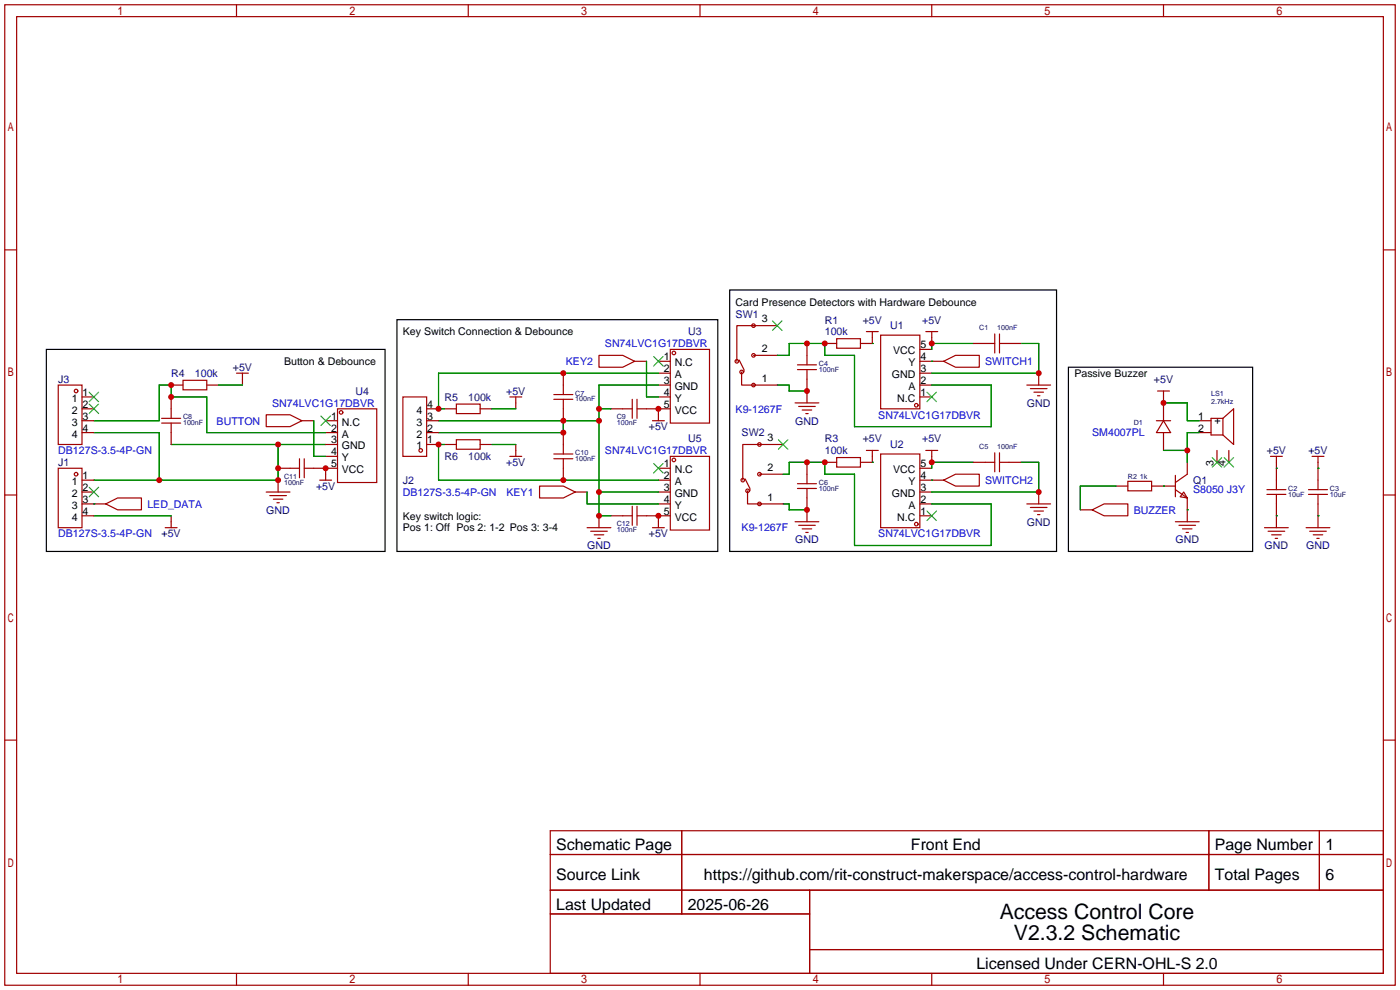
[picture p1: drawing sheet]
<svg xmlns="http://www.w3.org/2000/svg" width="299mm" height="212mm" viewBox="0 0 299 212" stroke-linecap="round" stroke-linejoin="round" font-family="sans-serif">
<g fill="none" stroke="#a10000" stroke-width=".25">
<path d="M1 1h297.2v209.6h-297.2zM3.6 3.6h292.1v204.4h-292.1zM50.5 1v2.6M100.1 1v2.6M149.6 1v2.6M199.1 1v2.6M248.7 1v2.6M1 53.4h2.6M295.7 53.4h2.5M50.5 79.8h2.6M51.8 79.8v2.5M120.4 79.8v4.5"/>
<path d="M128 75.9h5.1l2.5 1.3-2.5 1.3h-5.1zM135.6 77.2h2.6M140.7 77.2h2.6M140.7 79.8h2.6M143.3 74.7h8.3v15.7h-8.3zM158 77l1 2v.5M158.5 79.5v2.8h7.6M161 75.9h5.1M161 69.6h5.1M161.3 69.6h-3.8v7.6M170.4 79h4.1M170.4 78h4.1"/>
<path d="M172.5 73.4v4.6M172.5 79v7.1M176.3 73.4h2.5M178.8 72.4h5.1v2h-5.1zM185.2 70.9h2.5M186.4 70.9v2.5h-2.5M188.2 71.6h8.4v15.8h-8.4zM196.6 77.2h5.1M196.6 79.8h2.5M196.6 74.7h2.5M197.9 70.9h2.5M199.1 70.9v2.5"/>
<path d="M201.7 77.2l2.5-1.3h5.1v2.6h-5.1zM208 73.4h4.6M212.6 71.4v4M213.6 71.4v4M213.6 73.4h4.6M222 79.8v2.5M12.4 82.3h5.1v12.7h-5.1zM17.5 89.9h2.6M17.5 92.5h2.6M17.5 84.8h2.6M17.5 87.4h2.6M34.5 90.4h4.1"/>
<path d="M34.5 89.4h4.1M36.6 82.3h2.5M36.6 84.8v4.6M36.6 90.4v4.6M39.1 81.3h5.1v2h-5.1zM44.2 82.3h2.5M56.9 88.6h5.1l2.5 1.3-2.5 1.3h-5.1zM64 98v4.1M64.5 89.9h2.6M65 98v4.1M69.6 89.9h2.5M69.6 92.5h2.5"/>
<path d="M69.6 95h2.5M69.6 97.5h2.5M72.1 87.4h8.4v15.7h-8.4zM86.1 84.8h5.1v12.7h-5.1zM91.2 89.9h2.5M91.2 92.5h2.5M91.2 95h2.5M91.2 87.4h2.5M95 95h2.5M95 87.4h2.5M97.5 94h5.1v2h-5.1zM97.5 86.4h5.1v2h-5.1z"/>
<path d="M102.6 95h2.6M102.6 87.4h2.6M109 97.5h2.5M109 84.8h2.5M110.2 84.8v2.6M110.2 95v2.5M118.4 98h4M118.4 97h4M118.4 85.3h4M118.4 84.3h4M120.4 85.3v4.6M120.4 92.5v4.5"/>
<path d="M120.4 98v4.6M130.6 87.4h4.5M135.1 85.3v4.1M136.1 87.4h7.2M136.1 85.3v4.1M139.4 89.9h2.6M140.7 82.3h2.6M140.7 84.8h2.6M140.7 87.4v2.5M143.3 97.5h8.3v15.8h-8.3zM162.3 95h5.1M162.6 95h-3.9v7.6"/>
<path d="M169.9 86.1h5.1M170.7 86.9h3.5M171.4 87.6h2.1M172.2 88.4h.5M172.5 98.8v4.6M176.3 98.8h2.5M178.8 97.8h5.1v2h-5.1zM185.2 96.3h2.5M186.4 96.3v2.5h-2.5M188.2 97h8.4v15.8h-8.4zM196.6 82.3h2.5M196.6 84.8h2.5"/>
<path d="M197.9 96.3h2.5M199.1 96.3v2.5M208 98.8h4.6M212.6 96.8v4M213.6 98.8h4.6M213.6 96.8v4M219.5 82.3h5M220.2 83.1h3.6M221 83.8h2M221.7 84.6h.5M247.1 89.9h3.1M247.4 83.6h2.5"/>
<path d="M248.7 89.9l1.5 2.6h-3.1zM248.7 83.6v6.3M248.7 92.5v3.8M253.7 98.8v2.5l-2.5 1.8M256.3 89.9h2.5M256.3 92.5h2.5M260.1 96.3v2.5M261.4 89.4h-2.6v3.6h2.6M261.4 89.4l2.3-2v7.6l-2.3-2M261.4 89.4v3.6M262.6 96.3v2.5M271.5 97.5h2.6"/>
<path d="M272.8 97.5v7.1M280.4 97.5h2.6M281.7 97.5v7.1M1 105.8h2.6M12.4 100.1h5.1v12.7h-5.1zM17.5 105.2h2.6M17.5 102.6h2.6M17.5 107.7h5.1M17.5 110.2h2.6M22.6 107.7l2.5-1.3h5.1v2.6h-5.1zM35.3 112.8h2.5M36.6 110.2v2.6"/>
<path d="M56.9 105.2h5.1M57.7 105.9h3.5M58.4 106.7h2.1M59.2 107.4h.5M59.4 102.6v2.6M59.4 100.1h4.6M65 100.1h7.1M68.3 102.6h2.6M69.6 100.1v2.5M115.3 103.9h5.1l2.5 1.3-2.5 1.2h-5.1zM122.9 105.2h2.6M125.5 112.8h5.1"/>
<path d="M126.2 113.5h3.6M127 114.3h2M127.8 115.1h.5M128 110.2v2.6M130.6 110.2h4.5M135.1 108.2v4.1M136.1 108.2v4.1M136.1 110.2h7.2M139.4 112.8h2.6M140.7 105.2h2.6M140.7 100.1h2.6M140.7 102.6h2.6"/>
<path d="M140.7 110.2v2.6M140.7 107.7h2.6M159.3 102.4l1 2v.5M159.8 104.9v2.8h7.6M162.3 101.3h5.1M169.9 111.5h5.1M170.4 104.4h4.1M170.4 103.4h4.1M170.7 112.3h3.5M171.4 113h2.1M172.2 113.8h.5M172.5 104.4v7.1"/>
<path d="M196.6 105.2h2.5M196.6 100.1h2.5M196.6 102.6h5.1M196.6 107.7h2.5M196.6 110.2h2.5M201.7 102.6l2.5-1.3h5.1v2.6h-5.1zM219.5 107.7h5M220.2 108.5h3.6M221 109.2h2M221.7 110h.5M222 105.2v2.5M230.9 109h2.5"/>
<path d="M233.4 109l2.6-1.3h5v2.5h-5zM238.5 103.9h2.5M241 102.9h5.1v2h-5.1zM246.1 103.9h5.1M251.2 111.5h5.1M251.2 104.6l2.5 1.8M251.2 101.6v4.6M252 112.3h3.5M252.7 113h2.1M253 105.2l.7 1.2-1.5-.2zM253.5 113.8h.5M253.7 106.4v5.1"/>
<path d="M270.3 112.8h5M270.8 105.7h4M270.8 104.6h4M271 113.5h3.6M271.8 114.3h2M272.5 115.1h.5M272.8 105.7v7.1M279.1 112.8h5.1M279.7 105.7h4M279.7 104.6h4M279.9 113.5h3.6M280.7 114.3h2"/>
<path d="M281.4 115.1h.5M281.7 105.7v7.1M295.7 105.8h2.5M1 158.2h2.6M295.7 158.2h2.5M117.6 177.5h178.1v30.5h-178.1zM145.7 177.5v17.8M258.4 177.5v12.7M282 177.5v12.7M117.6 182.6h178.1M117.6 190.2h178.1M117.6 195.3h55.4"/>
<path d="M173 190.2v17.8M50.5 208v2.6M100.1 208v2.6M149.6 208v2.6M173 202.9h122.7M199.1 208v2.6M248.7 208v2.6"/>
<circle cx="144" cy="75.4" r=".38"/>
<circle cx="157.5" cy="77.2" r=".38"/>
<circle cx="158.5" cy="79.5" r=".38"/>
<circle cx="161" cy="69.6" r=".38"/>
<circle cx="161" cy="75.9" r=".38"/>
<circle cx="16.3" cy="83.6" r=".38"/>
<circle cx="72.9" cy="88.1" r=".38"/>
<circle cx="89.9" cy="96.3" r=".38"/>
<circle cx="144" cy="98.3" r=".38"/>
<circle cx="161" cy="82.3" r=".38"/>
<circle cx="162.3" cy="95" r=".38"/>
<circle cx="195.8" cy="86.6" r=".38"/>
<circle cx="16.3" cy="101.3" r=".38"/>
<circle cx="158.7" cy="102.6" r=".38"/>
<circle cx="159.8" cy="104.9" r=".38"/>
<circle cx="162.3" cy="101.3" r=".38"/>
<circle cx="162.3" cy="107.7" r=".38"/>
<circle cx="195.8" cy="112" r=".38"/>
</g>
<g fill="none" stroke="#008700" stroke-width=".25">
<path d="M138.2 77.2v7.6h2.5M140.7 79.8h-47v7.6h1.3M166.1 75.9h2.6v-2.5h7.6v2.5h6.3v15.3h29.2v-8.9h-12.7M186.4 73.4h.1M199.1 77.2h.1M208 73.4h-8.9v1.3M218.2 73.4h3.8v6.4h-22.9M20.1 92.5h13.9v10.1M20.1 89.9h13.9v-7.6h2.6v2.5h7.6v7.7h25.4M36.6 95h33M46.7 82.3h5.1M59.4 95v7.6h-39.3"/>
<path d="M67.1 89.9v7.6h2.5M93.7 89.9h34.3M95 95h-1.3v7.6h47M105.2 95h5M105.2 87.4h5M120.4 89.9v2.6h-26.7M128 87.4h2.6M140.7 87.4h.1M140.7 82.3h-12.7v27.9h2.6M166.1 82.3h2.6v1.3h3.8M186.4 98.8h.1M208 98.8h-8.9v1.3"/>
<path d="M218.2 98.8h3.8v6.4h-22.9M248.7 86.1h5v3.8h2.6M248.7 96.3h5M256.3 92.5h-2.6v6.3M20.1 107.7h.1M20.1 110.2h16.5M69.6 100.1h.1M125.5 105.2v2.5h15.2M128 105.2h12.7M140.7 110.2h.1M167.4 107.7h1.3v1.3h3.8M167.4 101.3h1.3v-2.5h7.6v2.5h6.3v15.3h29.2v-8.9h-12.7"/>
<path d="M199.1 102.6h.1M238.5 103.9h-7.6v5.1M248.7 103.9h.1M253.7 109h.1M272.8 100.1h.1M272.8 110.2h.1M281.7 100.1h.1M281.7 110.2h.1"/>
</g>
<g fill="none" stroke="#3c3" stroke-width=".25">
<path d="M139.7 76.2l2 2M141.7 76.2l-2 2M165.1 68.6l2 2M167.1 68.6l-2 2M19 83.8l2.1 2.1M19 86.4l2.1 2M21.1 83.8l-2.1 2.1M21.1 86.4l-2.1 2M68.6 88.9l2 2M70.6 88.9l-2 2M139.7 99.1l2 2M141.7 99.1l-2 2"/>
<path d="M166.4 94l2 2M168.4 94l-2 2M198.1 83.8l2.1 2.1M200.2 83.8l-2.1 2.1M259.1 97.8l2 2M261.1 97.8l-2 2M261.6 97.8l2.1 2M263.7 97.8l-2.1 2M19 104.1l2.1 2.1M21.1 104.1l-2.1 2.1M198.1 109.2l2.1 2.1M200.2 109.2l-2.1 2.1"/>
</g>
<path d="M9.9 74.7h72.4v43.2h-72.4zM84.8 68.3h68.6v49.6h-68.6zM156 62h69.8v55.9h-69.8zM228.3 78.5h39.4v39.4h-39.4z" fill="none" stroke="#000" stroke-width=".25"/>
<g fill="#c00">
<circle cx="59.4" cy="95" r=".63"/>
<circle cx="59.4" cy="100.1" r=".63"/>
<circle cx="59.4" cy="102.6" r=".63"/>
<circle cx="34" cy="102.6" r=".63"/>
<circle cx="69.6" cy="100.1" r=".63"/>
<circle cx="140.7" cy="87.4" r=".63"/>
<circle cx="140.7" cy="110.2" r=".63"/>
<circle cx="120.4" cy="79.8" r=".63"/>
<circle cx="93.7" cy="87.4" r=".63"/>
<circle cx="120.4" cy="102.6" r=".63"/>
<circle cx="93.7" cy="95" r=".63"/>
<circle cx="128" cy="89.9" r=".63"/>
<circle cx="120.4" cy="89.9" r=".63"/>
<circle cx="120.4" cy="92.5" r=".63"/>
<circle cx="128" cy="87.4" r=".63"/>
<circle cx="128" cy="105.2" r=".63"/>
<circle cx="128" cy="110.2" r=".63"/>
<circle cx="36.6" cy="84.8" r=".63"/>
<circle cx="36.6" cy="82.3" r=".63"/>
<circle cx="172.5" cy="109" r=".63"/>
<circle cx="199.1" cy="98.8" r=".63"/>
<circle cx="222" cy="105.2" r=".63"/>
<circle cx="172.5" cy="83.6" r=".63"/>
<circle cx="199.1" cy="73.4" r=".63"/>
<circle cx="222" cy="79.8" r=".63"/>
<circle cx="253.7" cy="96.3" r=".63"/>
<circle cx="248.7" cy="86.1" r=".63"/>
<circle cx="176.3" cy="98.8" r=".63"/>
<circle cx="172.5" cy="98.8" r=".63"/>
<circle cx="176.3" cy="73.4" r=".63"/>
<circle cx="172.5" cy="73.4" r=".63"/>
</g>
<g font-size="4.5">
<text x="213.7" y="196.3">Access Control Core</text>
<text x="216.7" y="200.9">V2.3.2 Schematic</text>
</g>
<g font-size="3.4">
<text x="118.9" y="181.7">Schematic Page</text>
<text x="194.7" y="181.7">Front End</text>
<text x="259.6" y="181.7">Page Number</text>
<text x="283.3" y="181.7">1</text>
<text x="118.9" y="188.1">Source Link</text>
<text x="150.5" y="188.1">https://github.com/rit-construct-makerspace/access-control-hardware</text>
<text x="259.6" y="188.1">Total Pages</text>
<text x="283.3" y="188.1">6</text>
<text x="118.9" y="194.4">Last Updated</text>
<text x="147" y="194.4">2025-06-26</text>
<text x="208.7" y="207.1">Licensed Under CERN-OHL-S 2.0</text>
</g>
<g font-size="2.3">
<text x="157.2" y="65.3">Card Presence Detectors with Hardware Debounce</text>
<text x="86.1" y="71.7">Key Switch Connection &amp; Debounce</text>
<text x="162.8" y="68.9">3</text>
<text x="141.9" y="77">1</text>
<text x="162.8" y="75.2">2</text>
<text x="190.9" y="75.7">VCC</text>
<text x="196.7" y="77">4</text>
<text x="196.7" y="74.5">5</text>
<text x="60.7" y="78">Button &amp; Debounce</text>
<text x="141.9" y="79.5">2</text>
<text x="141.9" y="82.1">3</text>
<text x="144.2" y="78.3">N.C</text>
<text x="144.2" y="80.8">A</text>
<text x="144.2" y="83.3">GND</text>
<text x="162.8" y="81.6">1</text>
<text x="190.6" y="80.8">GND</text>
<text x="194.1" y="83.3">A</text>
<text x="194.1" y="78.3">Y</text>
<text x="196.7" y="82.1">2</text>
<text x="196.7" y="79.5">3</text>
<text x="229.6" y="80.6">Passive Buzzer</text>
<text x="15.3" y="85.9">1</text>
<text x="15.3" y="88.4">2</text>
<text x="17.7" y="84.6">1</text>
<text x="17.7" y="87.2">2</text>
<text x="17.7" y="89.7">3</text>
<text x="70.7" y="89.7">1</text>
<text x="89" y="88.4">4</text>
<text x="91.3" y="89.7">3</text>
<text x="91.3" y="87.2">4</text>
<text x="141.9" y="84.6">4</text>
<text x="141.9" y="87.2">5</text>
<text x="144.2" y="85.9">Y</text>
<text x="144.2" y="88.4">VCC</text>
<text x="191.8" y="85.9">N.C</text>
<text x="196.7" y="84.6">1</text>
<text x="256" y="89.7">1</text>
<text x="15.3" y="91">3</text>
<text x="15.3" y="93.5">4</text>
<text x="17.7" y="92.2">4</text>
<text x="70.7" y="92.2">2</text>
<text x="70.7" y="94.8">3</text>
<text x="73.1" y="91">N.C</text>
<text x="73.1" y="93.5">A</text>
<text x="89" y="93.5">2</text>
<text x="89" y="91">3</text>
<text x="91.3" y="94.8">1</text>
<text x="91.3" y="92.2">2</text>
<text x="164.1" y="94.3">3</text>
<text x="256" y="92.2">2</text>
<text x="259.6" y="90.7">+</text>
<text x="70.7" y="97.3">4</text>
<text x="70.7" y="99.9">5</text>
<text x="73.1" y="96">GND</text>
<text x="73.1" y="98.6">Y</text>
<text x="73.1" y="101.1">VCC</text>
<text x="89" y="96">1</text>
<text x="141.9" y="99.9">1</text>
<text x="144.2" y="101.1">N.C</text>
<text x="164.1" y="100.6">2</text>
<text x="190.9" y="101.1">VCC</text>
<text x="196.7" y="99.9">5</text>
<text x="259.4" y="99.5" transform="rotate(-90 259.4 99.5)">3</text>
<text x="261.9" y="99.5" transform="rotate(-90 261.9 99.5)">4</text>
<text x="15.3" y="103.7">1</text>
<text x="15.3" y="106.2">2</text>
<text x="17.7" y="102.4">1</text>
<text x="17.7" y="104.9">2</text>
<text x="17.7" y="107.5">3</text>
<text x="141.9" y="102.4">2</text>
<text x="141.9" y="104.9">3</text>
<text x="141.9" y="107.5">4</text>
<text x="144.2" y="103.7">A</text>
<text x="144.2" y="106.2">GND</text>
<text x="164.1" y="107">1</text>
<text x="190.6" y="106.2">GND</text>
<text x="194.1" y="103.7">Y</text>
<text x="196.7" y="107.5">2</text>
<text x="196.7" y="104.9">3</text>
<text x="196.7" y="102.4">4</text>
<text x="15.3" y="108.7">3</text>
<text x="15.3" y="111.3">4</text>
<text x="17.7" y="110">4</text>
<text x="86.1" y="111.1">Key switch logic:</text>
<text x="86.1" y="113.6">Pos 1: Off Pos 2: 1-2 Pos 3: 3-4</text>
<text x="141.9" y="110">5</text>
<text x="144.2" y="108.7">Y</text>
<text x="144.2" y="111.3">VCC</text>
<text x="191.8" y="111.3">N.C</text>
<text x="194.1" y="108.7">A</text>
<text x="196.7" y="110">1</text>
</g>
<g font-size="2.3" fill="#000080">
<text x="147.1" y="71.7">U3</text>
<text x="157.2" y="67.9">SW1</text>
<text x="176.3" y="69.1">R1</text>
<text x="176.3" y="71.7">100k</text>
<text x="184.4" y="69.1">+5V</text>
<text x="190.2" y="70.4">U1</text>
<text x="197.1" y="69.1">+5V</text>
<text x="12.4" y="81.8">J3</text>
<text x="36.6" y="80.6">R4</text>
<text x="41.7" y="80.6">100k</text>
<text x="49.8" y="79.3">+5V</text>
<text x="246.6" y="81.8">+5V</text>
<text x="75.9" y="84.4">U4</text>
<text x="95" y="85.7">R5</text>
<text x="100.1" y="85.7">100k</text>
<text x="108.2" y="84.4">+5V</text>
<text x="219.5" y="86.9">GND</text>
<text x="138.7" y="92">+5V</text>
<text x="147.1" y="94.5">U5</text>
<text x="158.5" y="93.3">SW2</text>
<text x="169.9" y="90.7">GND</text>
<text x="176.3" y="94.5">R3</text>
<text x="184.4" y="94.5">+5V</text>
<text x="190.2" y="95.8">U2</text>
<text x="197.1" y="94.5">+5V</text>
<text x="12.4" y="99.6">J1</text>
<text x="95" y="98.4">R6</text>
<text x="100.1" y="98.4">100k</text>
<text x="108.2" y="99.6">+5V</text>
<text x="176.3" y="97.1">100k</text>
<text x="270.7" y="97.1">+5V</text>
<text x="279.6" y="97.1">+5V</text>
<text x="67.5" y="104.7">+5V</text>
<text x="86.1" y="103.4">J2</text>
<text x="255" y="103.4">Q1</text>
<text x="56.9" y="109.8">GND</text>
<text x="219.5" y="112.3">GND</text>
<text x="34.5" y="114.9">+5V</text>
<text x="125.5" y="117.4">GND</text>
<text x="138.7" y="114.9">+5V</text>
<text x="169.9" y="116.1">GND</text>
<text x="251.2" y="116.1">GND</text>
<text x="270.3" y="117.4">GND</text>
<text x="279.2" y="117.4">GND</text>
</g>
<g font-size="2.3" fill="#00f">
<text x="129.3" y="74.2">SN74LVC1G17DBVR</text>
<text x="120.9" y="78">KEY2</text>
<text x="210.6" y="78">SWITCH1</text>
<text x="58.2" y="86.9">SN74LVC1G17DBVR</text>
<text x="157.2" y="88.2">K9-1267F</text>
<text x="187.7" y="89.5">SN74LVC1G17DBVR</text>
<text x="46.3" y="90.7">BUTTON</text>
<text x="233.4" y="93.3">SM4007PL</text>
<text x="12.4" y="97.1">DB127S-3.5-4P-GN</text>
<text x="129.3" y="97.1">SN74LVC1G17DBVR</text>
<text x="86.1" y="106">DB127S-3.5-4P-GN</text>
<text x="108.2" y="106">KEY1</text>
<text x="210.6" y="103.4">SWITCH2</text>
<text x="255" y="105.5">S8050 J3Y</text>
<text x="31.5" y="108.5">LED_DATA</text>
<text x="158.5" y="113.6">K9-1267F</text>
<text x="242.3" y="109.8">BUZZER</text>
<text x="12.4" y="114.9">DB127S-3.5-4P-GN</text>
<text x="187.7" y="114.9">SN74LVC1G17DBVR</text>
</g>
<g font-size="1.5" fill="#000080">
<text x="209.3" y="70.6">C1</text>
<text x="213.1" y="70.6">100nF</text>
<text x="175" y="78.2">C4</text>
<text x="175" y="79.4">100nF</text>
<text x="39.1" y="89.6">C8</text>
<text x="122.9" y="84.5">C7</text>
<text x="122.9" y="85.8">100nF</text>
<text x="131.8" y="89.6">C9</text>
<text x="258.8" y="84.5">LS1</text>
<text x="258.8" y="86.2">2.7kHz</text>
<text x="39.1" y="90.9">100nF</text>
<text x="131.8" y="90.9">100nF</text>
<text x="209.3" y="96">C5</text>
<text x="213.1" y="96">100nF</text>
<text x="242.3" y="90.9">D1</text>
<text x="122.9" y="97.2">C10</text>
<text x="122.9" y="98.5">100nF</text>
<text x="60.7" y="102.3">C11</text>
<text x="60.7" y="103.6">100nF</text>
<text x="175" y="103.6">C6</text>
<text x="175" y="104.8">100nF</text>
<text x="241" y="102.3">R2</text>
<text x="243.6" y="102.3">1k</text>
<text x="275.3" y="104.8">C2</text>
<text x="275.3" y="106.1">10uF</text>
<text x="284.2" y="104.8">C3</text>
<text x="284.2" y="106.1">10uF</text>
<text x="131.8" y="112.5">C12</text>
<text x="131.8" y="113.7">100nF</text>
</g>
</svg>
